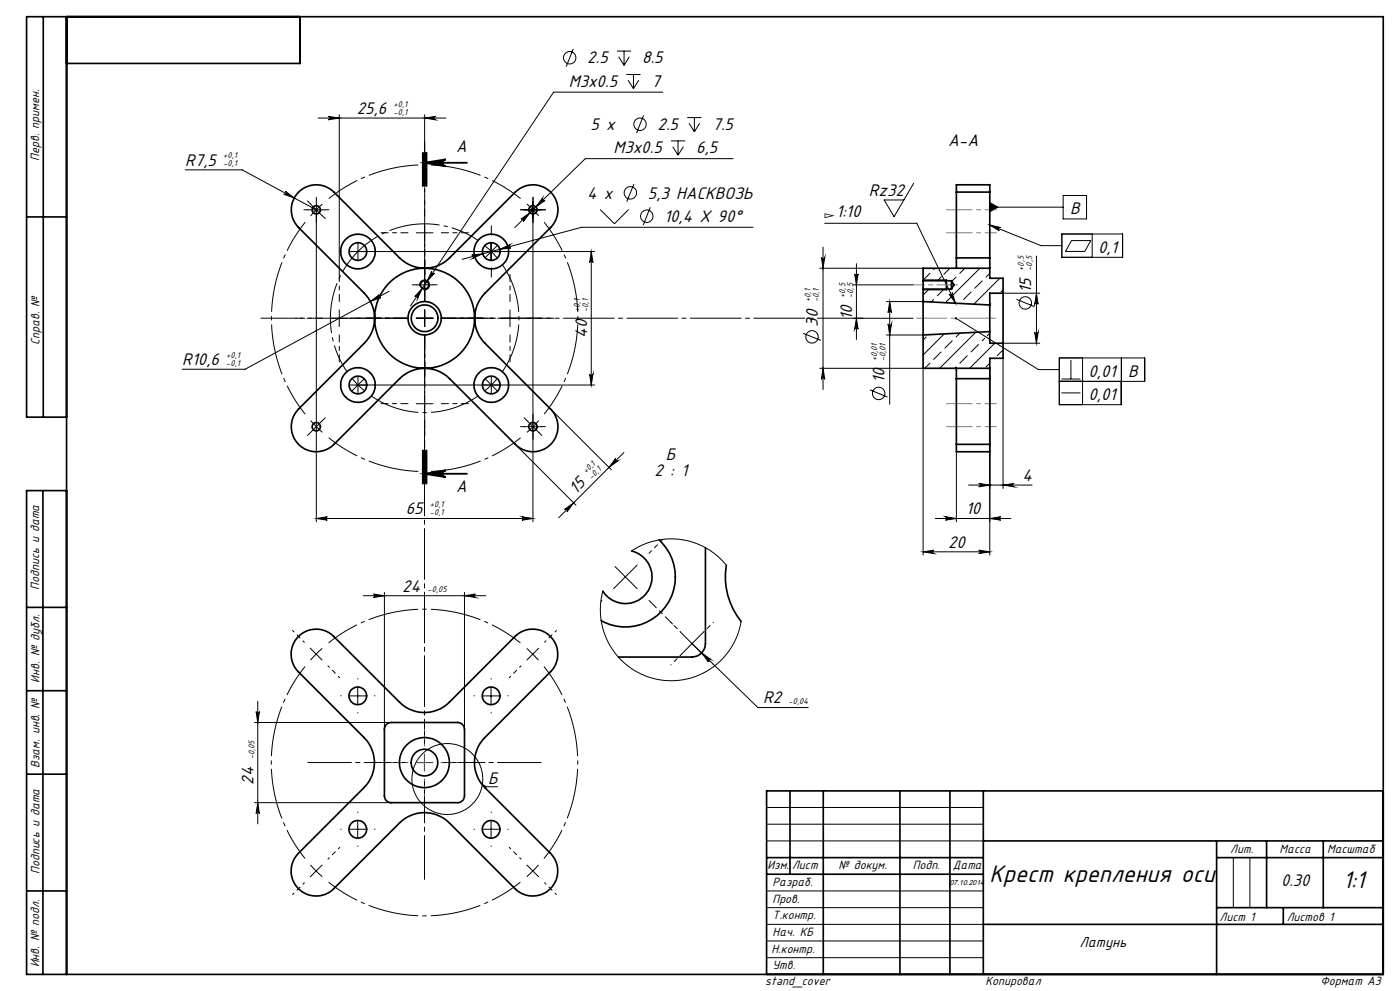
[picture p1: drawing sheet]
<svg xmlns="http://www.w3.org/2000/svg" width="420mm" height="297mm" viewBox="0 0 420 297" stroke-linecap="round" stroke-linejoin="round" font-family="sans-serif">
<g fill="none" stroke="#000" stroke-width=".3">
<path d="M172 14.6l-2.1 5.4M185.1 15.3h4.2M185.6 17l1.6 2.6M187.2 15.3v4.3M188.8 17l-1.6 2.6M95.4 35.4h38.3M98.5 34.9l3.3 .5-3.3 .5a.51 .51 0 0 0 .5-.5 .51 .51 0 0 0-.5-.5zM101.8 34.4v47.9M127.4 35.4l3.3-.5a.51 .51 0 0 0-.5 .5 .51 .51 0 0 0 .5 .5zM127.4 34.4v11.4M187.9 22.3h4.3M188.4 24l1.6 2.6"/>
<path d="M190 22.3v4.3M191.6 24l-1.6 2.6M193.1 34.6l-2.1 5.3M198.8 27.6h-32.7l-42.9 64.1M206.2 35.2h4.2M206.7 36.9l1.6 2.6M208.3 35.2v4.3M209.9 36.9l-1.6 2.6M55.6 50.9h17l22.3 12M85.6 57.3l2.7 2-3.2-1.1a.51 .51 0 0 0 .7-.2 .51 .51 0 0 0-.2-.7zM162.8 59.3a.53 .53 0 0 0 0 .7 .53 .53 0 0 0 .7 .1l-2.7 1.9zM190.2 55.1l-2.2 5.4"/>
<path d="M201.3 42.2h4.3M201.8 44l1.6 2.5M203.4 42.2v4.3M205 44l-1.6 2.5M219.9 47.6h-44.3l-21.2 20.6M274.1 54.9l-5.9 10-2.9-5h5.8M318.9 58.6h7.1v7h-7.1zM92.4 62.9h5M93.1 61.1l3.6 3.6M94.9 62.9l-1.7 1.8M94.9 60.4v96M96.7 61.2l-1.8 1.7"/>
<path d="M107.4 72.9v5M124.9 69.8h5M127.4 67.3v5M141.5 76.4l3.3-.3-3 1.3a.52 .52 0 0 0 .3-.6 .52 .52 0 0 0-.6-.4zM145.6 73.7l3.5 3.5M147.4 72.9v5M149.2 73.6l-3.6 3.5M149.9 74.7l3.1-1.4a.51 .51 0 0 0-.3 .6 .51 .51 0 0 0 .5 .4zM156.3 65.7l2.7-2-2 2.7a.51 .51 0 0 0 0-.7 .51 .51 0 0 0-.7 0zM157.4 62.9h5M159.9 60.4v96M177.4 75.4l.5 3.3a.51 .51 0 0 0-.5-.5 .51 .51 0 0 0-.5 .5z"/>
<path d="M177.4 75.4v40M178.4 75.4h-73.5M180.1 62.8l4.2 4.3 4.3-4.3M195.1 62.1l-2.1 5.3M225.9 68.1h-51.4l-35.8 9.6M246.4 77.1a.51 .51 0 0 0 .5 .5 .51 .51 0 0 0 .5-.5l-.5 3.3zM246.9 74v42.7M247.4 66.9h27.6l11.6 24M256.9 79v22.7M296.9 67.4l3.3 .8a.52 .52 0 0 0-.7 .3 .52 .52 0 0 0 .3 .6zM296.9 60.7l2.5 1.4-2.5 1.4zM296.9 67.4l15.4 6.2h6.3"/>
<path d="M296.9 62.1h22M310.9 76.7v26.2M318.6 70.1h18.2v7h-18.2zM321.5 72.1h5.7l-1.8 3.2h-5.7zM327.7 70.1v7M99.3 95.4h5M101.8 92.9v5M111.1 90.3l2.7-2a.51 .51 0 0 0-.2 .7 .51 .51 0 0 0 .7 .2zM116.7 87.3l-43.2 23.4h-18.9M124.9 95.4h5M124.9 85.4h5M125.9 85.8a1.49 1.49 0 0 1 1.4-1.9 1.49 1.49 0 0 1 1.6 1.6 1.49 1.49 0 0 1-1.9 1.3"/>
<path d="M126.7 86.4l-1.4 3.1a.51 .51 0 0 0-.2-.7 .51 .51 0 0 0-.7 .1zM127.4 82.9v5M127.4 92.9v5M129.5 81.3a.51 .51 0 0 0 .2 .7 .51 .51 0 0 0 .7-.1l-2.3 2.4zM150.5 95.4h5M153 92.9v5M240.9 99.9l5.4 2.1M245.9 80.4h31M255.9 95.4h18M255.9 85.4h18M256.4 82.1a.51 .51 0 0 0 .5 .5 .51 .51 0 0 0 .5-.5l-.5 3.3zM256.9 95.4l.5 3.3a.51 .51 0 0 0-.5-.5 .51 .51 0 0 0-.5 .5z"/>
<path d="M265.9 90.4h11M266.4 97.1a.51 .51 0 0 0 .5 .4 .51 .51 0 0 0 .5-.4l-.5 3.3zM266.9 90.4l.5 3.3a.51 .51 0 0 0-.5-.5 .51 .51 0 0 0-.5 .5zM266.9 90.4v30.8M276.9 83.9h7M276.9 86.9h7M278.7 86.6l-1.8 1.8M279 81.9l-2.1 2.1M280.1 89.8l-.7 .7M280.5 80.4l-.4 .4M282.4 82.9l-1.2 1.2M283.2 86.6l-2 2"/>
<path d="M284.7 88.1a.51 .51 0 0 0 .7 .2 .51 .51 0 0 0 .2-.6l1 3.2zM285 80.4l-1.8 1.8M285.3 89.1l-1.7 1.6M286.8 95.4l24.7 15.4h6.3M286.8 83l-1.3 1.3M287.9 90.9h.1M288 99.8l-1.2 1.2M289.5 80.4l-1.6 1.5M291.3 87.5l-2.2 2.3M292.7 99.6l-10.8 10.8M294 80.4l-8 7.9M294.7 84.2l-2.3 2.2"/>
<path d="M296.9 90.9h.1M296.9 81.9l-1.1 1.1M296.9 99.9l-.7 .7M299.9 83.4l-7.7 7.8M300.9 87.9h11M300.9 86.9l-.6 .6M304.9 89.7l5.4 2.2M310.4 99.6a.51 .51 0 0 0 .5 .5 .51 .51 0 0 0 .5-.5l-.5 3.3zM310.9 87.9l.5 3.3a.51 .51 0 0 0-.5-.5 .51 .51 0 0 0-.5 .5zM107.4 112.9v5M127.4 118.5v5M147.4 112.9v5"/>
<path d="M176.9 112.1a.51 .51 0 0 0 .5 .5 .51 .51 0 0 0 .5-.5l-.5 3.3zM178.4 115.4h-73.5M245.9 110.4h31v56M246.9 110.4l.5 3.3a.51 .51 0 0 0-.5-.5 .51 .51 0 0 0-.5 .5zM260.9 116.8l5.3 2.2M265.9 100.4h11M277.8 101l-.9 .9M279 108.9l-1.6 1.5M282.3 105.5l-2.2 2.2M283.2 100.1l-6.3 6.3M285.7 102.1l-2.2 2.2M286.8 110l-.4 .4"/>
<path d="M290.2 106.6l-2.3 2.3M293.5 103.3l-2.2 2.2M295.5 101.3l-.8 .8M296.9 110.4v56M296.9 108.9l-1.1 1.1M298.2 103.1l-7.3 7.3M300.9 107.4v39M300.9 102.9h11M300.9 104.8l-1.7 1.8M318.4 113.6h5.7M318.4 117.8h5.7M321.3 107.9v5.7"/>
<path d="M324.8 107.3v14M336.4 107.3v14h-18.6v-14h25.6v7h-25.6M124.9 121h5M154.6 133.2l18.2 18.2M157.4 127.9h5M165.2 122.6l18.2 18.2M184.7 137.4a.5 .5 0 0 0 0 .7 .5 .5 0 0 0 .7 0l-2.7 2zM187.2 135.6l-19.6 19.6M286.9 135.4v21M94.9 155.4l3.3-.5a.51 .51 0 0 0-.5 .5 .51 .51 0 0 0 .5 .5zM94.9 155.4h65M156.6 154.9l3.3 .5-3.3 .5a.51 .51 0 0 0 .5-.5 .51 .51 0 0 0-.5-.5z"/>
<path d="M169.4 152.7l2.7-2-2 2.7a.51 .51 0 0 0 0-.7 .51 .51 0 0 0-.7 0zM280.6 155.4h22.7M283.6 154.9l3.3 .5-3.3 .5a.51 .51 0 0 0 .5-.5 .51 .51 0 0 0-.5-.5zM290.6 145.4h19M293.6 144.9l3.3 .5-3.3 .5a.51 .51 0 0 0 .5-.5 .51 .51 0 0 0-.5-.5zM296.9 155.4l3.3-.5a.51 .51 0 0 0-.5 .5 .51 .51 0 0 0 .5 .5zM300.9 145.4l3.3-.5a.51 .51 0 0 0-.5 .5 .51 .51 0 0 0 .5 .5zM109 178.5h36.7M112 178l3.3 .5-3.3 .6a.51 .51 0 0 0 .5-.5 .51 .51 0 0 0-.5-.6zM115.3 177.5v41M139.3 177.5v41M139.3 178.5l3.3-.5a.51 .51 0 0 0-.4 .6 .51 .51 0 0 0 .4 .5z"/>
<path d="M180.9 177.2l-.7 3.8v4.2l.8 3.9 1.9 4.3 2.5 3.4 3.7 3.3 3.8 2.2 4.1 1.3 2.4 .3 3 .1 3.4-.5 4.5-1.4 3.7-2.2 3.5-3.3 2.1-3 1.7-3.5 1-3.9M184.5 169.8l6.6 6.6M189.5 165.1l3.7-2 3.7-1.1 3.7-.5 4.3 .3 3.1 .8 3.7 1.5 3.1 2.2 3.1 3.1M191.1 169.4l-7 7M276.9 165.4l3.3-.5a.51 .51 0 0 0-.5 .5 .51 .51 0 0 0 .5 .5zM276.9 165.4h20M293.6 164.9l3.3 .5-3.3 .5a.51 .51 0 0 0 .5-.5 .51 .51 0 0 0-.5-.5zM158 194.3l3.5 3.6M161.6 194.3l-3.5 3.5M204.1 189.4l7 7M207.6 192.9l19.8 19.2h15.1M210.5 195.7l2.7 1.9a.51 .51 0 0 0-.7 .1 .51 .51 0 0 0 0 .7z"/>
<path d="M211.1 189.4l-7 7M76.3 216.5h41M76.8 213.3a.49 .49 0 0 0 .5 .4 .49 .49 0 0 0 .5-.4l-.5 3.2zM77.3 210.2v36.7M104.8 208.6h5M107.3 206.1v4.9M144.8 208.6h5M147.3 206.1v4.9M144.7 235.1l1.2 .7h3.4M76.3 240.6h41M77.3 240.6l.5 3.2a.49 .49 0 0 0-.5-.4 .49 .49 0 0 0-.5 .4zM104.8 248.5h5"/>
<path d="M107.3 246.1v4.9M144.8 248.5h5M147.3 246.1v4.9M230 252h65M230 247h65M230 242h65M370 257v15M375 257v15M230 277h65M230 272h65M230 267h65M230 287h65"/>
<path d="M230 282h65"/>
<circle cx="170.9" cy="17.3" r="1.87"/>
<circle cx="192" cy="37.2" r="1.87"/>
<circle cx="189.1" cy="57.8" r="1.86"/>
<circle cx="194" cy="64.8" r="1.86"/>
<circle cx="307.6" cy="90.8" r="1.86"/>
<circle cx="243.6" cy="101" r="1.87"/>
<circle cx="263.6" cy="117.9" r="1.87"/>
<circle cx="134.2" cy="233.5" r="10.6"/>
</g>
<g fill="none" stroke="#000" stroke-width=".3" stroke-dasharray="15.2 1.3 1.3 1.3" stroke-linecap="butt">
<path d="M159.9 62.9l-1.8-1.8M159.9 62.9l1.7 1.8M107.4 115.4l1.8 1.7M107.4 115.4l-1.7-1.9M147.4 115.4l1.7-1.9M147.4 115.4l-1.8 1.7M94.9 127.9l1.8 1.7M94.9 127.9l-1.7-1.8M159.9 127.9l1.7-1.8M159.9 127.9l-1.8 1.7M94.8 196l-1.7 1.8M94.8 196l1.9-1.7"/>
<path d="M94.8 261l1.9 1.7M94.8 261l-1.7-1.8M159.8 261l1.8-1.8M159.8 261l-1.8 1.7"/>
</g>
<path d="M111.2 118.6a28.3 28.3 0 0 0 32.4 0M150.6 111.5a28.3 28.3 0 0 0 0-32.3" fill="none" stroke="#000" stroke-width=".3" stroke-dasharray="15.2 1.3 1.3 1.3" stroke-dashoffset="-.1" stroke-linecap="butt"/>
<path d="M143.6 72.2a28.3 28.3 0 0 0-36.2 3.2 28.3 28.3 0 0 0-3.2 36.1" fill="none" stroke="#000" stroke-width=".3" stroke-dasharray="15.2 1.3 1.3 1.3" stroke-dashoffset="6.3" stroke-linecap="butt"/>
<path d="M156.2 59.5a46 46 0 0 0-57.6 0M91.6 66.6a46 46 0 0 0 0 57.5M98.6 131.2a46 46 0 0 0 57.6 0M163.2 124.1a46 46 0 0 0 0-57.5M91.5 199.7a46 46 0 0 0 0 57.6M156.1 192.7a46 46 0 0 0-57.5 0M163.2 257.3a46 46 0 0 0 0-57.6M98.6 264.4a46 46 0 0 0 57.5 0" fill="none" stroke="#000" stroke-width=".3" stroke-dasharray="15.2 1.3 1.3 1.3" stroke-dashoffset="5.1" stroke-linecap="butt"/>
<g fill="none" stroke="#000" stroke-width=".5">
<path d="M13 5v120M20 5v287M90 5v14h-70M89.3 57.9a7.5 7.5 0 0 1 10.9-.3l19.7 19.7a10.6 10.6 0 0 0 15 0l19.7-19.7a7.5 7.5 0 0 1 10.6 0 7.5 7.5 0 0 1 0 10.6l-19.7 19.7a10.6 10.6 0 0 0 0 15l19.7 19.7a7.5 7.5 0 0 1 0 10.6 7.5 7.5 0 0 1-10.6 0l-19.7-19.7a10.6 10.6 0 0 0-15 0l-19.7 19.7a7.5 7.5 0 0 1-10.6 0 7.5 7.5 0 0 1 0-10.6l19.7-19.7a10.6 10.6 0 0 0 0-15l-19.7-19.7a7.5 7.5 0 0 1-.3-10.3zM286.9 57.6v-2.2h10v2.2M286.9 57.6h10M286.9 57.6v19.7M296.9 57.6v19.7M8 65h12M286.9 77.3v3.1M286.9 77.3h10M296.9 77.3v3.1"/>
<path d="M276.9 90.4v10M276.9 84.1v2.5M276.9 90.4l20 1M276.9 86.6v3.8M276.9 86.6h8.5M276.9 84.1h8.5M283.9 83.9v3M285.4 84.1v2.5M285.4 84.1l.8 1.3-.8 1.2M296.9 91.4v8M296.9 80.4v3h4v4.5M296.9 99.4v3.5h4"/>
<path d="M296.9 80.4h-20v3.7M296.9 99.4l-20 1M300.9 87.9v15M300.9 87.9h-4v3.5M276.9 100.4v10h20M286.9 110.4v3.1M286.9 113.5h10M286.9 113.5v19.7M296.9 110.4v3.1M296.9 113.5v19.7M300.9 102.9v4.5h-4v3M20 125h-12v-120h407v287h-407v-145h12"/>
<path d="M286.9 133.2v2.2h10v-2.2M286.9 133.2h10M12.9 147v145M189.5 165.1a8 8 0 0 1 4.6 12.5 8 8 0 0 1-13.2-.4M197.7 161.8a15 15 0 0 1 2.1 19.8 15 15 0 0 1-19.5 4.4M211.6 164.1v28.8a4.1 4.1 0 0 1-4 4h-22.1M217.9 169.4a21.2 21.2 0 0 0 4.4 16.8M8 182h12M89.2 191.1a7.5 7.5 0 0 1 10.9-.4l19.7 19.7a10.6 10.6 0 0 0 15 0l19.7-19.7a7.5 7.5 0 0 1 10.6 .1 7.5 7.5 0 0 1 0 10.6l-19.6 19.6a10.6 10.6 0 0 0 0 15l19.6 19.7a7.5 7.5 0 0 1 0 10.6 7.5 7.5 0 0 1-10.6 0l-19.7-19.6a10.6 10.6 0 0 0-15 0l-19.7 19.6a7.5 7.5 0 0 1-10.6 0 7.5 7.5 0 0 1 0-10.6l19.7-19.7a10.6 10.6 0 0 0 0-15l-19.7-19.6a7.5 7.5 0 0 1-.3-10.3zM8 207h12M115.9 217.1l1.4-.6h20a2.05 2.05 0 0 1 2 2v20a2.05 2.05 0 0 1-2 2.1h-20a2.05 2.05 0 0 1-2-2.1v-20zM8 232h12"/>
<path d="M237 237v25M247 237v55M270 237v55M285 237v55M295 237v55M415 237h-185v55M230 257h65M295 252h120M365 257h50M365 252v40M380 252v20M397 252v20"/>
<path d="M8 267h12M230 262h65M295 277h120M365 272h50M385 272v5"/>
<circle cx="94.9" cy="62.9" r="1.24"/>
<circle cx="107.4" cy="75.4" r="5.2"/>
<circle cx="107.4" cy="75.4" r="2.65"/>
<circle cx="147.4" cy="75.4" r="5.2"/>
<circle cx="147.4" cy="75.4" r="2.65"/>
<circle cx="159.9" cy="62.9" r="1.25"/>
<circle cx="127.4" cy="95.4" r="4"/>
<circle cx="127.4" cy="85.4" r="1.24"/>
<circle cx="127.4" cy="95.4" r="15"/>
<circle cx="127.4" cy="95.4" r="5"/>
<circle cx="107.4" cy="115.4" r="5.2"/>
<circle cx="107.4" cy="115.4" r="2.65"/>
<circle cx="147.4" cy="115.4" r="5.2"/>
<circle cx="147.4" cy="115.4" r="2.65"/>
<circle cx="94.9" cy="127.9" r="1.25"/>
<circle cx="159.9" cy="127.9" r="1.26"/>
<circle cx="107.3" cy="208.6" r="2.65"/>
<circle cx="147.3" cy="208.6" r="2.64"/>
<circle cx="127.3" cy="228.5" r="7.5"/>
<circle cx="127.3" cy="228.5" r="4"/>
<circle cx="107.3" cy="248.5" r="2.66"/>
<circle cx="147.3" cy="248.5" r="2.65"/>
</g>
<path d="M126.9 45.8v10M127.4 48.8h12.7M127.4 48.8l6.3-1a1.02 1.02 0 0 0-.9 1 1.02 1.02 0 0 0 .9 1zM127.4 45.8v10M128 45.8v10M126.9 135v10M127.4 135v10M128 135v10zM127.4 142h12.7M127.4 142l6.3-1a1.02 1.02 0 0 0-.9 1 1.02 1.02 0 0 0 .9 1z" fill="none" stroke="#000" stroke-width=".55"/>
<g fill="none" stroke="#000" stroke-width=".3" stroke-dasharray="15.2 1.3 1.3 1.3">
<path d="M92.4 62.9h-1.2M93.1 61.1l-.9-.9M94.9 60.4v-1.3M94.9 65.4v1.2M96.7 64.6l.9 .9M97.4 62.9h1.3M102.4 75.4h-.1M107.4 70.4v-.2M112.4 75.4h.2M142.4 75.4h-.1M142.4 75.4h-2.7M143.9 78.9l-.1 .1"/>
<path d="M147.4 70.4v-.2M147.4 70.4v-2.7M150.9 71.8l.1-.1M152.4 75.4h.2M152.4 75.4h2.7M157.4 62.9h-1.2M158.1 64.6l-.9 .9M159.9 60.4v-1.3M159.9 65.4v1.2M159.9 62.9l1.8-1.8M159.9 62.9l-1.8 1.7M161.7 61.1l.9-.9"/>
<path d="M162.4 62.9h1.3M107.4 80.4v.1M124.9 85.4h-1.2M127.4 82.9v-1.3M127.4 87.9v1.2M127.4 95.4v-2.5M127.4 95.4h-2.5M127.4 95.4v2.5M127.4 95.4h2.5M129.9 85.4h1.3M147.4 80.4v.1M147.4 80.4v2.7"/>
<path d="M102.4 115.4h-.1M103.9 118.9l-.1 .1M107.4 110.4v-.2M107.4 115.4l-1.8 1.7M107.4 115.4l1.8-1.8M110.9 111.8l.1-.1M112.4 115.4h.2M142.4 115.4h-.1M143.9 111.8l-.1-.1M147.4 110.4v-.2M147.4 115.4l1.8 1.7M147.4 115.4l-1.8-1.8"/>
<path d="M150.9 118.9l.1 .1M152.4 115.4h.2M93.1 129.6l-.9 .9M94.9 127.9l-1.8 1.7M94.9 127.9l1.8-1.8M96.7 126.1l.9-.9M107.4 120.4v.1M147.4 120.4v.1M157.4 127.9h-1.2M158.1 126.1l-.9-.9M159.9 125.4v-1.3M159.9 130.4v1.2"/>
<path d="M159.9 127.9l1.8 1.7M159.9 127.9l-1.8-1.8M161.7 129.6l.9 .9M162.4 127.9h1.3M180.6 180l-.3 .2M94.8 196l-1.7-1.7M94.8 196l1.8 1.8M102.3 208.5h-.1M107.3 203.5v-.1M107.3 213.5v.2M112.3 208.5h.2M142.3 208.5h-.1"/>
<path d="M147.3 203.5v-.1M147.3 213.5v.2M152.3 208.5h.2M127.3 228.5v-2.5M127.3 228.5h-2.5M127.3 228.5v2.5M127.3 228.5h2.5M102.3 248.5h-.1M107.3 243.5v-.1M107.3 253.5v.2M112.3 248.5h.2M142.3 248.5h-.1"/>
<path d="M147.3 243.5v-.1M147.3 253.5v.2M152.3 248.5h.2M94.8 261l-1.7 1.8M94.8 261l1.8-1.7M159.8 261l1.8 1.8M159.8 261l-1.7-1.7"/>
</g>
<path d="M122.4 95.4h-12.5M127.4 90.4v-12.5M132.4 95.4h12.5M127.4 100.4v12.5" fill="none" stroke="#000" stroke-width=".3" stroke-dasharray="15.2 1.3 1.3 1.3" stroke-dashoffset="10.9"/>
<path d="M122.4 95.4h-17.5M127.4 90.4v-17.5M127.4 100.4v17.5" fill="none" stroke="#000" stroke-width=".3" stroke-dasharray="15.2 1.3 1.3 1.3" stroke-dashoffset="8.4"/>
<path d="M132.4 95.4h126.6" fill="none" stroke="#000" stroke-width=".3" stroke-dasharray="15.2 1.3 1.3 1.3" stroke-dashoffset="1.5"/>
<path d="M127.4 90.4v-48" fill="none" stroke="#000" stroke-width=".3" stroke-dasharray="15.2 1.3 1.3 1.3" stroke-dashoffset="2.7"/>
<path d="M122.4 95.4h-44.1" fill="none" stroke="#000" stroke-width=".3" stroke-dasharray="15.2 1.3 1.3 1.3" stroke-dashoffset="4.6"/>
<path d="M132.4 95.4h30M127.4 100.4v30M122.3 228.5h-30M127.3 233.5v30M132.3 228.5h30" fill="none" stroke="#000" stroke-width=".3" stroke-dasharray="15.2 1.3 1.3 1.3" stroke-dashoffset="2.1"/>
<g fill="none" stroke="#000" stroke-width=".3" stroke-dasharray="15.2 1.3 1.3 1.3" stroke-dashoffset="13.1">
<path d="M122.4 69.8h-8.1M127.4 64.8v-8.1M127.4 74.8v8.1M132.4 69.8h8.1M96.8 95.4h-8.1M101.8 90.4v-8.1M106.8 95.4h8.1M148 95.4h-8.1M153 90.4v-8.1M158 95.4h8.1M101.8 100.4v8.1M127.4 116v-8.1"/>
<path d="M153 100.4v8.1M122.4 121h-8.1M127.4 126v8.1M132.4 121h8.1"/>
</g>
<path d="M91.3 192.5l-3.5-3.5M98.4 199.6l3.5 3.5M156.3 199.6l-3.5 3.5M163.4 192.5l3.5-3.5M98.4 257.5l3.5-3.5M156.3 257.5l-3.5-3.5M91.3 264.6l-3.5 3.5M163.4 264.6l3.5 3.5" fill="none" stroke="#000" stroke-width=".3" stroke-dasharray="15.2 1.3 1.3 1.3" stroke-dashoffset="14.6"/>
<path d="M127.3 223.5v-95.9" fill="none" stroke="#000" stroke-width=".3" stroke-dasharray="15.2 1.3 1.3 1.3" stroke-dashoffset="7.3"/>
<path d="M204.1 189.3l-2.8-2.8M204.1 196.4l-2.8 2.8M211.2 189.3l2.8-2.8M211.2 196.4l2.8 2.8" fill="none" stroke="#000" stroke-width=".3" stroke-dasharray="15.2 1.3 1.3 1.3" stroke-dashoffset="15.1"/>
<path d="M194.7 165.8l4.2-4.2" fill="none" stroke="#000" stroke-width=".3" stroke-dasharray="15.2 1.3 1.3 1.3" stroke-dashoffset="14.2"/>
<path d="M194.7 180l7.1 7" fill="none" stroke="#000" stroke-width=".3" stroke-dasharray="15.2 1.3 1.3 1.3" stroke-dashoffset="12.1"/>
<path d="M122.3 228.5h-5M127.3 223.5v-5M127.3 233.5v5M132.3 228.5h5" fill="none" stroke="#808000" stroke-width=".3" stroke-dasharray="15.2 1.3 1.3 1.3" stroke-dashoffset="14.6"/>
<path d="M124.8 228.6h5M127.3 226.1v4.9" fill="none" stroke="#808000" stroke-width=".3"/>
<path d="M283.9 69.8h15M283.9 62.9h15M283.9 121h15M283.9 127.9h15" fill="none" stroke="#808080" stroke-width=".3" stroke-dasharray="15.2 1.3 1.3 1.3" stroke-dashoffset="7.5"/>
<path d="M284.4 85.4h2.8M296.9 95.4h1.8" fill="none" stroke="#808080" stroke-width=".3" stroke-dasharray="15.2 1.3 1.3 1.3"/>
<path d="M284.4 85.4h-10.5" fill="none" stroke="#808080" stroke-width=".3" stroke-dasharray="15.2 1.3 1.3 1.3" stroke-dashoffset="11.9"/>
<path d="M296.9 95.4h-22" fill="none" stroke="#808080" stroke-width=".3" stroke-dasharray="15.2 1.3 1.3 1.3" stroke-dashoffset="6.1"/>
<g fill="#000">
<path d="M127.4 35.4l3.3-.5a.51 .51 0 0 0-.5 .5 .51 .51 0 0 0 .5 .5zM98.5 34.9l3.3 .5-3.3 .5a.51 .51 0 0 0 .5-.5 .51 .51 0 0 0-.5-.5z"/>
<path d="M127.4 48.8l6.3-1a1.02 1.02 0 0 0-.9 1 1.02 1.02 0 0 0 .9 1zM127.4 142l6.3-1a1.02 1.02 0 0 0-.9 1 1.02 1.02 0 0 0 .9 1z"/>
<path d="M141.5 76.4a.52 .52 0 0 1 .6 .4 .52 .52 0 0 1-.3 .6l3-1.3zM149.9 74.7l3.3-.4a.51 .51 0 0 1-.6-.3 .51 .51 0 0 1 .4-.7zM156.3 65.7a.51 .51 0 0 1 .7 0 .51 .51 0 0 1 0 .7l2-2.7zM162.8 59.3l-2 2.7 2.7-1.9a.52 .52 0 0 1-.7 0 .52 .52 0 0 1 0-.8zM126.7 86.4l-2.3 2.5a.51 .51 0 0 1 .7-.1 .51 .51 0 0 1 .2 .7zM129.5 81.3l-1.4 3 2.3-2.4a.51 .51 0 0 1-.8 .1 .51 .51 0 0 1-.1-.7zM111.1 90.3l3.2-1.1a.51 .51 0 0 1-.7-.2 .51 .51 0 0 1 .2-.7zM94.9 155.4l3.3-.5a.51 .51 0 0 0-.5 .5 .51 .51 0 0 0 .5 .5zM156.6 154.9l3.3 .5-3.3 .5a.51 .51 0 0 0 .5-.5 .51 .51 0 0 0-.5-.5zM85.6 57.3a.51 .51 0 0 1 .2 .7 .51 .51 0 0 1-.7 .2l3.2 1.1zM112 178l3.3 .5-3.3 .6a.51 .51 0 0 0 .5-.5 .51 .51 0 0 0-.5-.6zM139.3 178.5l3.3-.5a.51 .51 0 0 0-.4 .6 .51 .51 0 0 0 .4 .5zM210.5 195.7l2 2.7a.51 .51 0 0 1 0-.7 .51 .51 0 0 1 .7-.1zM293.6 144.9l3.3 .5-3.3 .5a.51 .51 0 0 0 .5-.5 .51 .51 0 0 0-.5-.5zM300.9 145.4l3.3-.5a.51 .51 0 0 0-.5 .5 .51 .51 0 0 0 .5 .5zM283.6 154.9l3.3 .5-3.3 .5a.51 .51 0 0 0 .5-.5 .51 .51 0 0 0-.5-.5zM296.9 155.4l3.3-.5a.51 .51 0 0 0-.5 .5 .51 .51 0 0 0 .5 .5z"/>
<path d="M246.4 77.1a.51 .51 0 0 0 .5 .5 .51 .51 0 0 0 .5-.5l-.5 3.3zM246.9 110.4l.5 3.3a.51 .51 0 0 0-.5-.5 .51 .51 0 0 0-.5 .5z"/>
<path d="M284.7 88.1a.51 .51 0 0 0 .7 .2 .51 .51 0 0 0 .2-.6l1 3.2zM296.9 67.4l3.3 .8a.52 .52 0 0 0-.7 .3 .52 .52 0 0 0 .3 .6zM286.6 95.1l.2 .3-.3-.2a.34 .34 0 0 0 .4 .5 .34 .34 0 0 0 .2-.5 .34 .34 0 0 0-.5-.1zM296.9 60.7l2.5 1.4-2.5 1.4z"/>
<path d="M176.9 112.1a.51 .51 0 0 0 .5 .5 .51 .51 0 0 0 .5-.5l-.5 3.3zM177.4 75.4l.5 3.3a.51 .51 0 0 0-.5-.5 .51 .51 0 0 0-.5 .5zM310.4 99.6a.51 .51 0 0 0 .5 .5 .51 .51 0 0 0 .5-.5l-.5 3.3zM310.9 87.9l.5 3.3a.51 .51 0 0 0-.5-.5 .51 .51 0 0 0-.5 .5zM256.9 95.4l.5 3.3a.51 .51 0 0 0-.5-.5 .51 .51 0 0 0-.5 .5zM256.4 82.1a.51 .51 0 0 0 .5 .5 .51 .51 0 0 0 .5-.5l-.5 3.3z"/>
<path d="M184.7 137.4a.5 .5 0 0 0 0 .7 .5 .5 0 0 0 .7 0l-2.7 2zM169.4 152.7l2.7-2-2 2.7a.51 .51 0 0 0 0-.7 .51 .51 0 0 0-.7 0z"/>
<path d="M276.9 165.4l3.3-.5a.51 .51 0 0 0-.5 .5 .51 .51 0 0 0 .5 .5zM293.6 164.9l3.3 .5-3.3 .5a.51 .51 0 0 0 .5-.5 .51 .51 0 0 0-.5-.5z"/>
<path d="M76.8 213.3a.49 .49 0 0 0 .5 .4 .49 .49 0 0 0 .5-.4l-.5 3.2zM77.3 240.6l.5 3.2a.49 .49 0 0 0-.5-.4 .49 .49 0 0 0-.5 .4zM266.9 90.4l.5 3.3a.51 .51 0 0 0-.5-.5 .51 .51 0 0 0-.5 .5zM266.4 97.1a.51 .51 0 0 0 .5 .4 .51 .51 0 0 0 .5-.4l-.5 3.3z"/>
</g>
<g font-size="8">
<text x="296.9" y="264.3">Крест крепления оси</text>
<text x="402.8" y="266.1">1:1</text>
</g>
<g font-size="5.6">
<text x="176.2" y="19">2.5</text>
<text x="192.7" y="19">8.5</text>
<text x="170.7" y="26">M3x0.5</text>
<text x="195.5" y="26">7</text>
<text x="107" y="34.1">25,6</text>
<text x="177.2" y="38.9">5 x</text>
<text x="197.3" y="38.9">2.5</text>
<text x="213.8" y="38.9">7.5</text>
<text x="136.9" y="45.5">А</text>
<text x="184.1" y="45.9">M3x0.5</text>
<text x="208.9" y="45.9">6,5</text>
<text x="284.4" y="43.6">А-А</text>
<text x="55.6" y="49.6">R7,5</text>
<text x="176.1" y="59.5">4 x</text>
<text x="194.4" y="59.5">5,3 НАСКВОЗЬ</text>
<text x="260.7" y="58.7">Rz32</text>
<text x="250.9" y="65.1">1:10</text>
<text x="321" y="64.2">В</text>
<text x="199.3" y="66.5">10,4 X 90°</text>
<text x="329.4" y="75.7">0,1</text>
<text x="309.3" y="87.7" transform="rotate(-90 309.3 87.7)">15</text>
<text x="255.7" y="95.8" transform="rotate(-90 255.7 95.8)">10</text>
<text x="176.1" y="101.2" transform="rotate(-90 176.1 101.2)">40</text>
<text x="245.3" y="97.9" transform="rotate(-90 245.3 97.9)">30</text>
<text x="54.7" y="109.4">R10,6</text>
<text x="326.5" y="112.8">0,01</text>
<text x="338.5" y="112.8">В</text>
<text x="265.3" y="114.8" transform="rotate(-90 265.3 114.8)">10</text>
<text x="326.5" y="119.8">0,01</text>
<text x="199.8" y="137.7">Б</text>
<text x="196.3" y="142.6">2 : 1</text>
<text x="136.9" y="147.4">А</text>
<text x="172.8" y="148.2" transform="rotate(-45 172.8 148.2)">15</text>
<text x="306.8" y="144.1">4</text>
<text x="121.7" y="154.1">65</text>
<text x="289.8" y="154.1">10</text>
<text x="284.4" y="164.1">20</text>
<text x="120.7" y="177.3">24</text>
<text x="229" y="210.8">R2</text>
<text x="76.1" y="235.2" transform="rotate(-90 76.1 235.2)">24</text>
<text x="146.4" y="234.9">Б</text>
<text x="384.3" y="265.6">0.30</text>
</g>
<text font-size="4.8" x="323.9" y="283.9">Латунь</text>
<text font-size="4.5" x="246.9" y="66">▻</text>
<g font-size="4">
<text x="11.8" y="48.3" transform="rotate(-90 11.8 48.3)">Перв. примен.</text>
<text x="11.9" y="103.4" transform="rotate(-90 11.9 103.4)">Справ. №</text>
<text x="11.7" y="176.8" transform="rotate(-90 11.7 176.8)">Подпись и дата</text>
<text x="11.8" y="204.7" transform="rotate(-90 11.8 204.7)">Инв. № дубл.</text>
<text x="11.9" y="230.1" transform="rotate(-90 11.9 230.1)">Взам. инв. №</text>
<text x="369.1" y="255.6">Лит.</text>
<text x="383.9" y="255.6">Масса</text>
<text x="398.1" y="255.6">Масштаб</text>
<text x="11.8" y="262" transform="rotate(-90 11.8 262)">Подпись и дата</text>
<text x="230.2" y="260.4">Изм.</text>
<text x="237.6" y="260.5">Лист</text>
<text x="251.5" y="260.5">№ докум.</text>
<text x="273.8" y="260.5">Подп.</text>
<text x="285.9" y="260.5">Дата</text>
<text x="231.7" y="265.5">Разраб.</text>
<text x="231.8" y="270.5">Пров.</text>
<text x="231.8" y="275.5">Т.контр.</text>
<text x="365.9" y="275.9">Лист 1</text>
<text x="386" y="276">Листов 1</text>
<text x="231.8" y="280.4">Нач. КБ</text>
<text x="231.4" y="285.6">Н.контр.</text>
<text x="11.8" y="289.9" transform="rotate(-90 11.8 289.9)">Инв. № подл.</text>
<text x="231.8" y="290.4">Утв.</text>
<text x="229.6" y="295.1">stand_cover</text>
<text x="295.6" y="295.2">Копировал</text>
<text x="396.1" y="295.2">Формат А3</text>
</g>
<g font-size="2.8">
<text x="118.1" y="31.9">+0,1</text>
<text x="118.1" y="34.4">-0,1</text>
<text x="67" y="47.4">+0,1</text>
<text x="67" y="49.9">-0,1</text>
<text x="307.2" y="81.2" transform="rotate(-90 307.2 81.2)">+0,5</text>
<text x="309.6" y="81.2" transform="rotate(-90 309.6 81.2)">-0,5</text>
<text x="253.5" y="89.3" transform="rotate(-90 253.5 89.3)">+0,5</text>
<text x="256" y="89.3" transform="rotate(-90 256 89.3)">-0,5</text>
<text x="174" y="93.6" transform="rotate(-90 174 93.6)">+0,1</text>
<text x="176.4" y="93.6" transform="rotate(-90 176.4 93.6)">-0,1</text>
<text x="243.2" y="90.6" transform="rotate(-90 243.2 90.6)">+0,1</text>
<text x="245.6" y="90.6" transform="rotate(-90 245.6 90.6)">-0,1</text>
<text x="67.9" y="107.2">+0,1</text>
<text x="67.9" y="109.7">-0,1</text>
<text x="263.2" y="108.3" transform="rotate(-90 263.2 108.3)">+0,01</text>
<text x="265.6" y="108.3" transform="rotate(-90 265.6 108.3)">-0,01</text>
<text x="175.8" y="142.1" transform="rotate(-45 175.8 142.1)">+0,1</text>
<text x="177.6" y="143.8" transform="rotate(-45 177.6 143.8)">-0,1</text>
<text x="129" y="151.9">+0,1</text>
<text x="129" y="154.4">-0,1</text>
<text x="128.3" y="177.6">-0,05</text>
<text x="236.6" y="211">-0,04</text>
<text x="76.4" y="227.6" transform="rotate(-90 76.4 227.6)">-0,05</text>
</g>
<text font-size="2.2" x="284.9" y="265.2">07.10.2014</text>
</svg>
